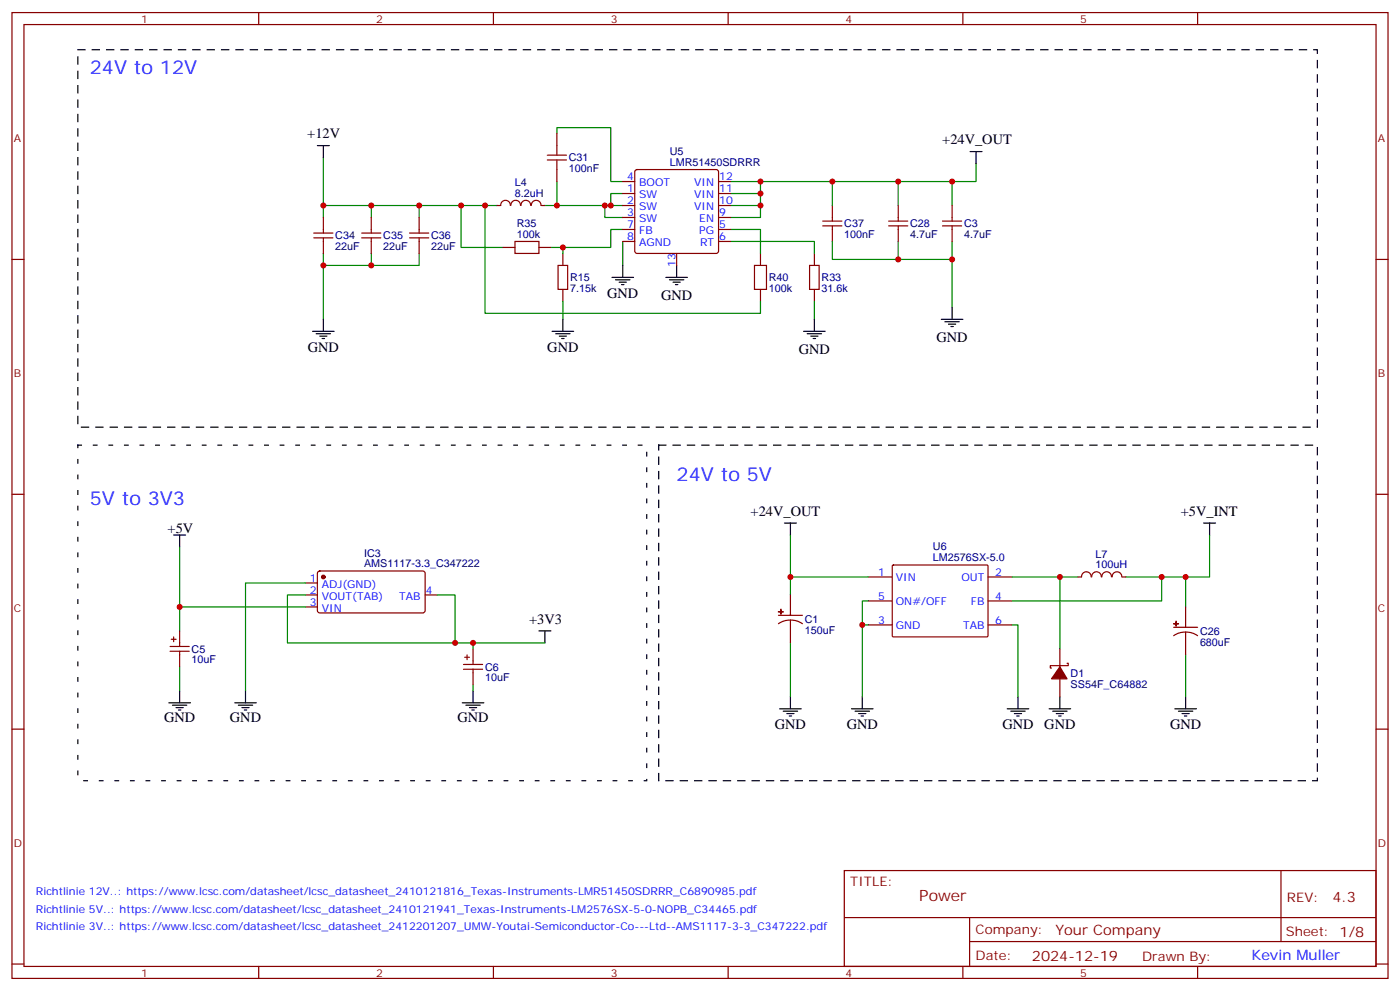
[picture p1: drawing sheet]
<svg xmlns="http://www.w3.org/2000/svg" width="412mm" height="292mm" viewBox="0 0 412 292" stroke-linecap="round" stroke-linejoin="round" font-family="sans-serif">
<g fill="none" stroke="#870000" stroke-width=".35">
<path d="M3.5 3.7h405.4v284.3h-405.4zM7.1 7.2h398.2v277.3h-398.2zM76.2 3.7v3.5M145.3 3.7v3.5M214.5 3.7v3.5M283.6 3.7v3.5M352.8 3.7v3.5M164 39.3v6.4M161.2 47.1h5.7M161.2 45.7h5.7M164 47.1v6.3M183.4 57h3.6"/>
<path d="M183.4 53.4h3.6M187.2 50.1l.5-.2h23.3l.5 .2 .2 .5v23.3l-.3 .5-.4 .2h-23.3l-.5-.2-.2-.5v-23.3zM211.7 57h3.5M211.7 53.4h3.5M3.5 76.4h3.6M92.4 70h5.7M92.4 68.6h5.7M95.2 64v4.6M95.2 70v4.6M106.5 70h5.7M106.5 68.6h5.7M109.4 64v4.6"/>
<path d="M109.4 70v4.6M120.6 70h5.7M120.6 68.6h5.7M123.5 64v4.6M123.5 70v4.6M146.4 60.5h1.1M147.5 60.5a1.41 1.41 0 0 1 1.4-1.5 1.41 1.41 0 0 1 1.4 1.5M148.2 72.8h3.5M150.5 60.5a1.41 1.41 0 0 1 1.4-1.5 1.41 1.41 0 0 1 1.4 1.5M151.7 71.1h7v3.5h-7zM153.5 60.5a1.41 1.41 0 0 1 1.4-1.5 1.41 1.41 0 0 1 1.4 1.5M156.5 60.5a1.41 1.41 0 0 1 1.4-1.5 1.41 1.41 0 0 1 1.4 1.5"/>
<path d="M158.7 72.8h3.6M159.5 60.5h1M164.4 78.1h2.8v7.1h-2.8zM165.8 74.6v3.5M183.4 60.5h3.6M183.4 64h3.6M183.4 67.6h3.6M183.4 71.1h3.6M199.3 74.6v3.5M211.7 60.5h3.5M211.7 64h3.5M211.7 67.6h3.5"/>
<path d="M211.7 71.1h3.5M222.2 78.1h3.6v7.1h-3.6zM224 74.6v3.5M238.5 78.1h2.8v7.1h-2.8zM239.9 74.6v3.5M242.4 66.5h5.6M242.4 65.1h5.6M245.2 60.5v4.6M245.2 66.5v4.6M261.8 66.5h5.6M261.8 65.1h5.6M264.6 60.5v4.6"/>
<path d="M264.6 66.5v4.6M277.6 66.5h5.7M277.6 65.1h5.7M280.5 60.5v4.6M280.5 66.5v4.6M405.3 76.4h3.6M165.8 85.2v3.5M224 85.2v3.5M239.9 85.2v3.5M3.5 145.5h3.6M405.3 145.5h3.6M90 171.6h3.5"/>
<path d="M90 175.2h3.5M90 178.7h3.5M93.7 168.3l.5-.2 30.6 .1 .4 .6v11.2l-.7 .4h-30.6l-.4-.7v-10.9zM125.2 175.2h3.6M232.8 175.2v6M255.8 176.9h7M255.8 169.9h7M262.9 166.5l.3-.2 27.7 .1 .1 .3v20.6l-.3 .2-27.7-.1-.2-.3zM291 176.9h7.1M291 169.9h7.1M317.5 169.9h1.1M318.6 169.8a1.41 1.41 0 0 1 1.4-1.5 1.41 1.41 0 0 1 1.4 1.5"/>
<path d="M321.6 169.8a1.41 1.41 0 0 1 1.4-1.5 1.41 1.41 0 0 1 1.4 1.5M324.6 169.8a1.41 1.41 0 0 1 1.4-1.5 1.41 1.41 0 0 1 1.4 1.5M327.6 169.8a1.41 1.41 0 0 1 1.4-1.5 1.41 1.41 0 0 1 1.4 1.5M330.6 169.9h1M349.2 178.7v6M50.1 190.3h5.6M50.1 191.7h5.6M50.4 188.2h1.5M51.2 187.5v1.4M52.9 185.7v4.6M52.9 191.7v4.6M136.5 195.6h5.7"/>
<path d="M136.5 197h5.7M136.9 193.5h1.4M137.6 192.8v1.4M139.3 191v4.6M139.3 197v4.6M229.3 181.2h7.1M232.8 182.6l1.9 .2 1.7 .8M232.8 182.6l-1.8 .2-1.7 .8M232.8 182.6v6.7M255.8 184h7M291 184h7.1M312.2 191v5.3"/>
<path d="M312.2 199.8v5.3M314.3 195.3h.4v.7h-5.3v.7h.3M345.7 184.7h7.1M349.2 186.1l-1.8 .2-1.7 .8M349.2 186.1l1.9 .2 1.7 .8M349.2 186.1v6.7M3.5 214.7h3.6M405.3 214.7h3.6M248.7 256.3h156.6v28.2h-156.6zM377.3 256.3v20.9M248.7 270.1h156.5M285.6 277.2h119.6"/>
<path d="M285.6 270.1v14.2M3.5 283.8h3.6M76.2 284.5v3.5M145.3 284.5v3.5M214.5 284.5v3.5M283.6 284.5v3.5M352.8 284.5v3.5M405.3 283.8h3.6"/>
</g>
<path d="M22.9 14.6h365.2v111.2h-365.2zM194 131.1h194.1v98.7h-194.1z" fill="none" stroke="#000" stroke-width=".35" stroke-dasharray="2.1 2.1"/>
<g fill="#870000" stroke="#870000" stroke-width=".35">
<path d="M229.3 180.1h1.4z"/>
<path d="M230 179.4v1.4z"/>
<path d="M312.2 196.3l2.1 3.5h-4.6z"/>
<path d="M346.4 182.9l.1 1.4z"/>
<path d="M345.7 183.6l1.4 .1z"/>
<circle cx="95.2" cy="169.9" r=".53"/>
</g>
<g fill="none" stroke="#000" stroke-width=".35">
<path d="M93.5 42.9h3.5M95.2 42.9v3.5M285.8 44.6h3.5M287.5 44.6v3.6M183.4 78.1v3.6M199.3 78.1v3.6M92.1 97.5h6.3M93.1 98.2h4.3M94.2 99h2.1M94.9 99.7h.7M95.2 94v3.5M162.6 97.5h6.4"/>
<path d="M163.7 98.2h4.2M164.7 99h2.2M165.5 99.7h.7M165.8 94v3.5M180.3 81.7h6.3M181.3 82.4h4.3M182.4 83.1h2.1M183.1 83.8h.7M196.1 81.7h6.4M197.2 82.4h4.2M198.3 83.1h2.1M199 83.8h.7"/>
<path d="M236.7 97.5h6.4M237.8 98.2h4.2M238.8 99h2.1M239.5 99.7h.7M239.9 94v3.5M277.3 94h6.3M278.3 94.7h4.3M279.4 95.4h2.1M280.1 96.1h.7M280.5 90.5v3.5M51.2 157.5h3.5M52.9 157.5v3.5"/>
<path d="M231.1 154h3.5M232.8 154v3.5M354.5 154h3.6M356.3 154v3.5M158.7 185.7h3.6M160.5 185.7v3.6M49.7 206.9h6.4M50.8 207.6h4.2M51.9 208.3h2.1M52.6 209h.7M52.9 203.4v3.5M69.1 206.9h6.4"/>
<path d="M70.2 207.6h4.2M71.3 208.3h2.1M72 209h.7M72.3 203.4v3.5M136.2 206.9h6.3M137.2 207.6h4.3M138.3 208.3h2.1M139 209h.7M139.3 203.4v3.5M229.7 208.7h6.3M230.7 209.4h4.2M231.8 210.1h2.1"/>
<path d="M232.5 210.8h.7M232.8 205.1v3.6M250.8 208.7h6.4M251.9 209.4h4.2M252.9 210.1h2.2M253.6 210.8h.8M254 205.1v3.6M296.7 208.7h6.3M297.7 209.4h4.3M298.8 210.1h2.1M299.5 210.8h.7M299.9 205.1v3.6"/>
<path d="M309 208.7h6.4M310.1 209.4h4.2M311.1 210.1h2.2M311.9 210.8h.7M312.2 205.1v3.6M346.1 208.7h6.3M347.1 209.4h4.3M348.2 210.1h2.1M348.9 210.8h.7M349.2 205.1v3.6"/>
</g>
<g fill="none" stroke="#008700" stroke-width=".35">
<path d="M164 39.3v-1.7h15.9v15.8h3.5M95.2 46.4v14.1h51.2M164 53.4v7.1M183.4 57h-3.5v3.5M224 57v3.5h-8.8M224 53.4v3.6h-8.8M245.2 53.4v7.1M264.6 53.4v7.1M280.5 53.4v7.1M287.5 48.2v5.2h-72.3M95.2 60.5v3.5M95.2 74.6v19.4"/>
<path d="M109.4 74.6v3.5h-14.2M109.4 60.5v3.5M123.5 74.6v3.5h-14.1M123.5 60.5v3.5M135.8 60.5v12.3h12.4M142.9 60.5v31.8h81.1v-3.6M160.5 60.5h22.9M165.8 72.8v1.8M178.2 60.5v3.5h5.2M183.4 67.6h-3.5v5.2h-17.6M183.4 71.1v7M215.2 67.6h8.8v7"/>
<path d="M215.2 71.1h24.7v3.5M224 60.5v3.5h-8.8M245.2 71.1v5.3h19.4M264.6 71.1v5.3h15.9M280.5 71.1v19.4M165.8 88.7v5.3M239.9 88.7v5.3M232.8 157.5v17.7M356.3 157.5v12.4h-24.7M52.9 161v17.7h37.1M52.9 178.7v7M90 175.2h-5.3v14.1h75.8"/>
<path d="M90 171.6h-17.7v31.8M128.8 175.2h5.3v14.1M232.8 169.9h23M255.8 176.9h-1.8v7.1M298.1 169.9h19.4M312.2 169.9v21.1M342.2 169.9v7h-44.1M349.2 169.9v8.8M52.9 196.3v7.1M139.3 189.3v1.7M232.8 189.3v15.8M255.8 184h-1.8v21.1"/>
<path d="M298.1 184h1.8v21.1M349.2 192.8v12.3M139.3 201.6v1.8"/>
</g>
<path d="M22.9 131.1h167.6v98.7h-167.6z" fill="none" stroke="#000" stroke-width=".35" stroke-dasharray="1.1 3.5"/>
<g fill="#c00">
<circle cx="134.1" cy="189.3" r=".88"/>
<circle cx="139.3" cy="189.3" r=".88"/>
<circle cx="52.9" cy="178.7" r=".88"/>
<circle cx="312.2" cy="169.9" r=".88"/>
<circle cx="349.3" cy="169.9" r=".88"/>
<circle cx="342.2" cy="169.9" r=".88"/>
<circle cx="254" cy="184" r=".88"/>
<circle cx="232.8" cy="169.9" r=".88"/>
<circle cx="142.9" cy="60.5" r=".88"/>
<circle cx="135.8" cy="60.5" r=".88"/>
<circle cx="165.8" cy="72.8" r=".88"/>
<circle cx="109.4" cy="78.1" r=".88"/>
<circle cx="95.3" cy="78.1" r=".88"/>
<circle cx="123.5" cy="60.5" r=".88"/>
<circle cx="109.4" cy="60.5" r=".88"/>
<circle cx="95.3" cy="60.5" r=".88"/>
<circle cx="164" cy="60.5" r=".88"/>
<circle cx="178.2" cy="60.5" r=".88"/>
<circle cx="179.9" cy="60.5" r=".88"/>
<circle cx="224" cy="60.5" r=".88"/>
<circle cx="264.6" cy="76.4" r=".88"/>
<circle cx="280.5" cy="76.4" r=".88"/>
<circle cx="245.2" cy="53.4" r=".88"/>
<circle cx="264.6" cy="53.4" r=".88"/>
<circle cx="280.5" cy="53.4" r=".88"/>
<circle cx="224" cy="57" r=".88"/>
<circle cx="224" cy="53.4" r=".88"/>
</g>
<g font-size="5.6" fill="#00f">
<text x="26.5" y="21.7">24V to 12V</text>
<text x="199.3" y="141.6">24V to 5V</text>
<text x="26.5" y="148.7">5V to 3V3</text>
</g>
<text font-size="4.6" fill="#800" x="270.8" y="265.3">Power</text>
<g font-size="4.2">
<text x="90.5" y="40.7">+12V</text>
<text x="277.6" y="42.5">+24V_OUT</text>
<text x="178.9" y="87.7">GND</text>
<text x="194.7" y="88.3">GND</text>
<text x="275.9" y="100.7">GND</text>
<text x="90.7" y="103.6">GND</text>
<text x="161.2" y="103.6">GND</text>
<text x="235.3" y="104.2">GND</text>
<text x="221.1" y="151.9">+24V_OUT</text>
<text x="347.9" y="151.8">+5V_INT</text>
<text x="49.4" y="156.8">+5V</text>
<text x="155.9" y="183.6">+3V3</text>
<text x="48.3" y="212.5">GND</text>
<text x="67.7" y="212.5">GND</text>
<text x="134.8" y="212.5">GND</text>
<text x="228.2" y="214.7">GND</text>
<text x="249.4" y="214.7">GND</text>
<text x="295.3" y="214.7">GND</text>
<text x="307.6" y="214.7">GND</text>
<text x="344.7" y="214.7">GND</text>
</g>
<g font-size="4.2" fill="#800">
<text x="392.5" y="265.6">4.3</text>
<text x="310.9" y="275.1">Your Company</text>
<text x="304" y="282.9">2024-12-19</text>
</g>
<text font-size="4.2" fill="#00f" x="368.7" y="282.8">Kevin Muller</text>
<g font-size="3.9" fill="#800">
<text x="250.5" y="260.9">TITLE:</text>
<text x="379.1" y="265.6">REV:</text>
<text x="287.4" y="275.1">Company:</text>
<text x="378.7" y="275.7">Sheet: 1/8</text>
<text x="287.4" y="282.8">Date:</text>
<text x="336.4" y="282.8">Drawn By:</text>
</g>
<g font-size="3.2" fill="#800">
<text x="41.6" y="6.7">1</text>
<text x="110.8" y="6.7">2</text>
<text x="179.9" y="6.7">3</text>
<text x="249.1" y="6.7">4</text>
<text x="318.2" y="6.7">5</text>
<text x="4.1" y="41.8">A</text>
<text x="405.9" y="41.8">A</text>
<text x="4.1" y="110.9">B</text>
<text x="405.9" y="110.9">B</text>
<text x="4.1" y="180.1">C</text>
<text x="405.9" y="180.1">C</text>
<text x="4.1" y="249.2">D</text>
<text x="405.9" y="249.2">D</text>
<text x="41.6" y="287.5">1</text>
<text x="110.8" y="287.5">2</text>
<text x="179.9" y="287.5">3</text>
<text x="249.1" y="287.5">4</text>
<text x="318.2" y="287.5">5</text>
</g>
<g font-size="3.2" fill="#000080">
<text x="167.6" y="47.5">C31</text>
<text x="197.3" y="45.5">U5</text>
<text x="167.6" y="50.7">100nF</text>
<text x="197.3" y="48.8">LMR51450SDRRR</text>
<text x="151.6" y="57.9">8.2uH</text>
<text x="151.6" y="54.8">L4</text>
<text x="98.8" y="70.5">C34</text>
<text x="112.9" y="70.5">C35</text>
<text x="127" y="70.5">C36</text>
<text x="152.2" y="70">100k</text>
<text x="152.2" y="66.9">R35</text>
<text x="248.7" y="70.1">100nF</text>
<text x="248.7" y="67">C37</text>
<text x="268.1" y="70.1">4.7uF</text>
<text x="268.1" y="67">C28</text>
<text x="284" y="70.1">4.7uF</text>
<text x="284" y="67">C3</text>
<text x="98.8" y="73.6">22uF</text>
<text x="112.9" y="73.6">22uF</text>
<text x="127" y="73.6">22uF</text>
<text x="167.9" y="82.8">R15</text>
<text x="226.5" y="82.8">R40</text>
<text x="242" y="82.8">R33</text>
<text x="167.9" y="86">7.15k</text>
<text x="226.5" y="86">100k</text>
<text x="242" y="86">31.6k</text>
<text x="274.8" y="161.9">U6</text>
<text x="107.3" y="167">AMS1117-3.3_C347222</text>
<text x="107.3" y="163.9">IC3</text>
<text x="274.8" y="165.1">LM2576SX-5.0</text>
<text x="322.7" y="167.3">100uH</text>
<text x="322.7" y="164.2">L7</text>
<text x="237.1" y="183.4">C1</text>
<text x="237.1" y="186.5">150uF</text>
<text x="353.5" y="190.1">680uF</text>
<text x="353.5" y="186.9">C26</text>
<text x="56.4" y="195.3">10uF</text>
<text x="56.4" y="192.2">C5</text>
<text x="142.9" y="197.5">C6</text>
<text x="142.9" y="200.6">10uF</text>
<text x="315.4" y="202.4">SS54F_C64882</text>
<text x="315.4" y="199.2">D1</text>
</g>
<g font-size="3.2" fill="#00f">
<text x="184.8" y="53.1">4</text>
<text x="211.8" y="53.1">12</text>
<text x="184.8" y="56.6">1</text>
<text x="188.3" y="58.4">SW</text>
<text x="188.3" y="54.9">BOOT</text>
<text x="204.5" y="58.4">VIN</text>
<text x="204.5" y="54.9">VIN</text>
<text x="211.8" y="56.6">11</text>
<text x="184.8" y="60.1">2</text>
<text x="184.8" y="63.7">3</text>
<text x="188.3" y="61.9">SW</text>
<text x="188.3" y="65.4">SW</text>
<text x="204.5" y="61.9">VIN</text>
<text x="206" y="65.4">EN</text>
<text x="211.8" y="63.7">9</text>
<text x="211.8" y="60.1">10</text>
<text x="184.8" y="67.2">7</text>
<text x="184.8" y="70.7">8</text>
<text x="188.3" y="69">FB</text>
<text x="206" y="69">PG</text>
<text x="211.8" y="67.2">5</text>
<text x="211.8" y="70.7">6</text>
<text x="188.3" y="72.5">AGND</text>
<text x="206.2" y="72.5">RT</text>
<text x="199" y="78.6" transform="rotate(-90 199 78.6)">13</text>
<text x="91.3" y="171.3">1</text>
<text x="94.8" y="173">ADJ(GND)</text>
<text x="258.7" y="169.5">1</text>
<text x="263.9" y="170.9">VIN</text>
<text x="283.2" y="170.9">OUT</text>
<text x="293.2" y="169.5">2</text>
<text x="91.3" y="174.8">2</text>
<text x="91.3" y="178.3">3</text>
<text x="94.8" y="176.6">VOUT(TAB)</text>
<text x="117.6" y="176.6">TAB</text>
<text x="125.4" y="174.8">4</text>
<text x="258.7" y="176.6">5</text>
<text x="263.9" y="178">ON#/OFF</text>
<text x="286" y="178">FB</text>
<text x="293.2" y="176.6">4</text>
<text x="94.8" y="180.1">VIN</text>
<text x="258.7" y="183.6">3</text>
<text x="263.9" y="185">GND</text>
<text x="283.7" y="185">TAB</text>
<text x="293.2" y="183.6">6</text>
<text x="10.6" y="263.3">Richtlinie 12V..: https://www.lcsc.com/datasheet/lcsc_datasheet_2410121816_Texas-Instruments-LMR51450SDRRR_C6890985.pdf</text>
<text x="10.6" y="268.6">Richtlinie 5V..: https://www.lcsc.com/datasheet/lcsc_datasheet_2410121941_Texas-Instruments-LM2576SX-5-0-NOPB_C34465.pdf</text>
<text x="10.6" y="273.9">Richtlinie 3V..: https://www.lcsc.com/datasheet/lcsc_datasheet_2412201207_UMW-Youtai-Semiconductor-Co---Ltd--AMS1117-3-3_C347222.pdf</text>
</g>
</svg>
